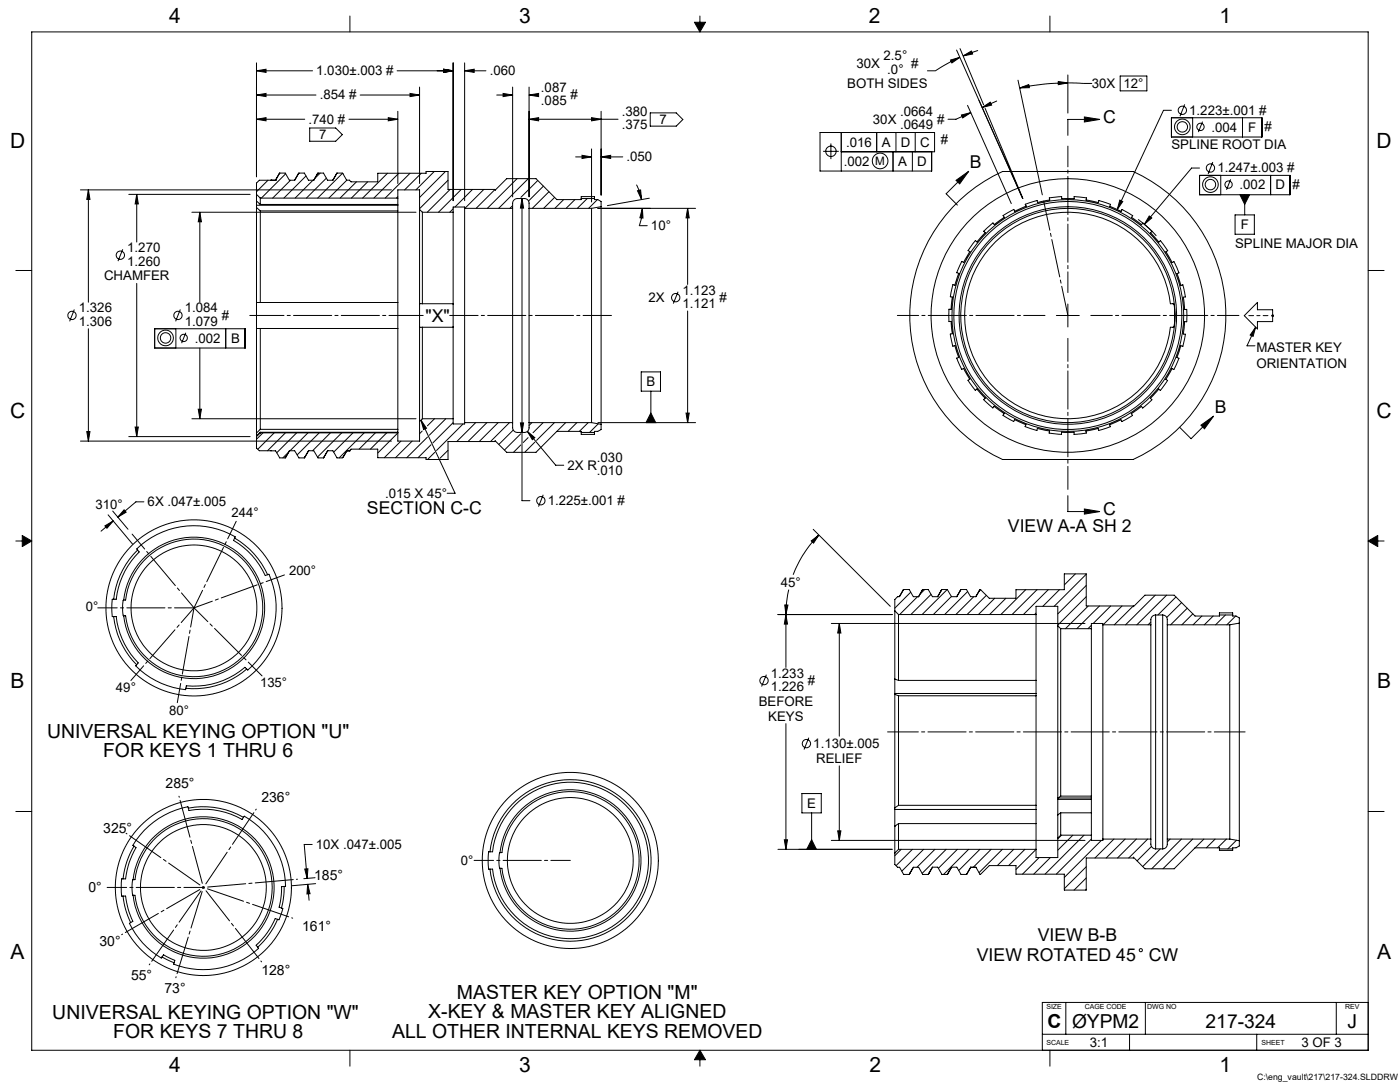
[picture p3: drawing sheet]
<svg xmlns="http://www.w3.org/2000/svg" width="559mm" height="432mm" viewBox="0 0 559 432" stroke-linecap="round" stroke-linejoin="round" font-family="sans-serif">
<g fill="none" stroke="#000" stroke-width=".4">
<path d="M12.7 12.7h533.4v406.4h-533.4zM139.7 6.4v6.3M277.2 8.9h4.4l-2.2 3.8zM279.4 6.4v2.5M381.8 20l26.5 59.2-15.1-35.9M383.2 19.4l9.4 22.4M419.1 6.4v6.3M102.4 28.3h22.3M102.4 25.1v45.4M102.4 37.9h23.7M102.4 37.9l3.8-.6v1.3zM102.4 28.3l3.8-.7v1.3z"/>
<path d="M143.8 37.9h23.7M158.5 28.3h22.4M163.7 37.3l3.8 .6-3.8 .7zM167.5 34.7v38.5M177.1 27.6l3.8 .7-3.8 .6zM180.9 25.1v55M185.5 28.3h8.5M185.5 25.1v55M185.5 28.3l3.8-.7v1.3zM198.3 37.9h6.3M200.8 37.3l3.8 .6-3.8 .7zM204.6 34.7v43.9"/>
<path d="M211.2 37.9h3.3M211.2 34.7v43.8M211.2 37.9l3.8-.6v1.3zM379.4 24l3.7-1.1-3.2 2.2zM383.1 22.9l-5.5 2.8-4.3 2.6h-3.1M384.4 22.3l3.3-1.9 .5 1.2zM390.4 20.1l-6 2.2M406.3 32l9.7 45.8M407 35.1l3.6-1.3 .2 1.2zM422.4 32.5l3.8 .6-3.8 .7zM426.2 33.1l-9.6 .5-9.6 1.5M426.2 33.1l9.6 .2"/>
<path d="M426.2 29.9v15.2M447.1 30.3h10.7v6h-10.7zM102.4 47.6h19.2M102.4 47.6l3.8-.6v1.2zM123.6 51.1h10.4l2.6 2.6-2.6 2.7h-10.4zM139.3 47.6h19.5M155 47l3.8 .6-3.8 .6zM158.8 44.4v28.8M211.2 47.6h35.5M211.2 47.6l3.8-.6v1.2zM236.1 59.4v21.2M236.1 47l3.8 .6-3.8 .6z"/>
<path d="M239.9 44.4v33.5M259.5 45h10.4l2.7 2.7-2.7 2.6h-10.4zM331.6 57.3v6.2M335.8 52.9v15.4M349.9 52.9v7.7M357.6 52.9v7.7M365.3 52.9v7.7M383.8 45.9l3.7-1-3.3 2.2zM386.2 42.1l17.4 39.1M387.5 44.9l-5.9 2.7h-3.2M392 42.9l3.3-2.1 .5 1.1zM397.8 40.3l-5.8 2.6"/>
<path d="M432.8 46.7l6.1 1-6.1 1zM438.9 47.7h-12.7v6.3M467.6 44h-3.2l-18.5 39.6M467.6 47h36.1v7.7h-36.1zM472.9 41.7l-1.9 4.7M476 47v7.7M480 48.5l-1.7 4.2M495.9 47v7.7M32.1 75.8h124.1M35.3 75.8v44.8M35.3 75.8l.6 3.8h-1.3zM51.4 77.6h48.4"/>
<path d="M54.6 77.6v19M54.6 77.6l.6 3.8h-1.3zM102.4 77.6v2.6M102.4 77.6l1.5 1.5M103.9 79.1v2.5M103.9 79.1h54.9M107 71.9l-4.6 4.6M108.1 71.9h1.9M108.2 71.9h-4.7l-1.1 1.2v4.5M108.2 71.9h.1M110 71.9h.1M111.5 69.1l-1.6 2.8"/>
<path d="M111.7 69.1h2.1l1.7 2.8h2.1l1.7-2.8M111.7 69.1l-1.7 2.8M111.7 69.1l-.2 .2M114 69.4l-9.7 9.7M116 71.9l-7.2 7.2M119 69.5l-1.4 2.4M119.3 69.1l-.3 .5M119.3 69.1h2.2l1.6 2.8h2.1M122.1 70.2l-8.8 8.9M124.9 71.9l-7.1 7.2M126.6 69.5l-1.4 2.4M126.9 69.1l-.3 .5"/>
<path d="M126.9 69.1l-1.7 2.8M126.9 69.1h2.2l1.6 2.8h2.2M127.8 69.1l-2.1 2.1M130.3 71.1l-8 8M134.2 69.5l-1.4 2.4M134.5 69.1h2.1l1.8 2.8M134.5 69.1l-.3 .5M134.5 69.1l-1.6 2.8M136.7 69.1l-9.9 10M138.4 71.9h1.1l.6 .7h10.7v-3.5h19.3v-.7h8.7v7.2h18.8v.3l4.6-4.6h11.7l8.3 8.4h9.8v-1.2h5.3v1.2h1.3l1.3 .7v2.1M138.4 71.9l-7.1 7.2M142.3 72.6l-6.6 6.5"/>
<path d="M146.8 72.6l-6.5 6.5M154.7 69.1l-10 10M158.8 79.1v2.5M158.8 79.1v-3.3h8.7v7.8M158.8 78.5l-.6 .6M159.2 69.1l-10 10M163.7 69.1l-10 10M168.1 69.1l-6.6 6.7M173.3 68.4l-7.3 7.4M177.8 68.4l-10.3 10.4M178.8 71.9l-11.3 11.4M179.6 75.6l-9.1 9.1"/>
<path d="M184.1 75.6l-9.1 9.1M188.6 75.6l-7 7M193.1 75.6l-7.5 7.5M197.6 75.6l-7.6 7.5M206.4 71.3l-11.9 11.8M208.4 79.2v120.6h3.1M208.4 79.2l.6 3.8h-1.3zM210.9 71.3l-11.9 11.8M214.6 72l-6.7 6.7M216.9 74.3l-5.9 5.9M219.1 76.5l-6.6 6.6M221.4 78.8l-4.4 4.3"/>
<path d="M225 79.7l-3.5 3.4M229.5 79.7l-3.5 3.4M229.8 62.6h6.3M232 79.2h5.3M232.3 62l3.8 .6-3.8 .7zM234.4 79.2l-4 3.9M238.4 79.7l-3.5 3.4M239.9 62.6h8.7M239.9 62.6l3.8-.6v1.3zM254 73.7l1.4 3.2 .7 2.8M254.5 76.1l1.2-.3 .4 3.9zM259.2 79.1l-16.8 3"/>
<path d="M328.5 60.4h6.3M335.8 60.6h37.2v-7.7h-45.7v15.4h44.6v-7.7M356.4 60.6v7.7M364.2 60.6v7.7M381.6 72l5-3.6-3.6 5zM386.6 68.4l-9 8.9 4.5 4.5M447 79.9l1.1 .5-2.2 3.2zM478.8 67.1h-3.2l-18.8 22.4M478.8 70h36.1v7.7h-36.1zM484.1 64.7l-1.9 4.7M487.3 70v7.7M491.2 71.6l-1.7 4.1"/>
<path d="M494.9 77.7h3.9l-2 3.9zM496.8 77.7v8.1M507.2 70v7.7M49 99.5l-1.9 4.7M76.6 84.7h89.5M79.8 84.7v35.9M79.8 84.7l.6 3.8h-1.3zM102.4 80.2v1.7M102.4 82.8v37.9M102.4 81.9v.9M102.4 80.2l1.5 1.4M102.4 81.9h56.4"/>
<path d="M102.4 82.8l1.5 1.4M103.9 84.2v36.5M103.9 81.6h54.9M103.9 84.2h54.9M158.8 84.2v36.5M158.8 81.6v2.6M167.5 83.6v37.6M167.5 83.6l1.1 1.1M168.6 84.7v36.5M168.6 84.7h12.3M180.9 84.7v36.5M180.9 83.3l-1.4 1.4"/>
<path d="M185.5 83.1v85.6M185.5 83.1v-.5h-4.6v2.1M185.5 83.1h19.1M204.6 83.1v-2a1.93 1.93 0 0 1 1.9-1.9h2.8a1.81 1.81 0 0 1 1.9 1.9v2M204.6 83.1v85.6M204.6 82.1l-1.1 1M211.2 83.1v85.6M211.2 83.1h24.9M236.1 83.1v85.6M238.7 83.1h38.9M239.9 82.5v86.8M239.9 82.5l-3.8 .6"/>
<path d="M256.4 83.1l.2 3.9-1.2-.1zM256.4 83.1l-.5 4.5-.7 2.5h3.1M274.5 83.1v30.4M274.5 83.1l.6 3.9h-1.3zM380.2 82.8a63.2 63.2 0 0 1 20-14.4h52.1a63.1 63.1 0 0 1 37 57.5 63.1 63.1 0 0 1-37 57.5h-52.1a63.1 63.1 0 0 1-20-100.6zM392.6 92.3l3.7-3.3 .5 .6 4.1-2.9-.5-.7 .5-.3 3.8-2.1 .3 .7 4.6-2-.4-.8 4.7-1.5 .2 .8 4.9-1-.2-.8 .7-.1 4.3-.4v.8h4.9v-.8l5 .5-.2 .8 4.9 1.1 .2-.9 4.7 1.6-.4 .7 4.6 2 .3-.7 4.3 2.5-.5 .6 4 3 .5-.7 3.7 3.3-.6 .6 3.4 3.7 .6-.6 1.1 1.5 1.8 2.5-.8 .5 2.6 4.3 .7-.4 1.3 2.8 .7 1.7-.8 .3 1.5 4.7 .8-.2 .7 3 .3 1.8-.8 .1 .5 4.9h.9v3.1v1.8l-.9-.1-.5 5 .8 .1-.3 1.8-.7 3-.8-.2-1.5 4.7 .8 .3-.7 1.7-1.4 2.8-.7-.4-2.5 4.3 .8 .4-3 4-.6-.5-3.3 3.7 .6 .5-.4 .5-3.3 2.8-.5-.6-4 2.9 .4 .7-.4 .3-3.8 2.1-.4-.7-4.5 2 .3 .8-.6 .2-4.1 1.3-.2-.8-4.9 1 .2 .8-.6 .1-4.3 .5v-.9h-5v.9l-5-.6 .2-.8-4.8-1-.2 .8-4.7-1.5 .3-.8-4.5-2-.4 .7-4.3-2.5 .5-.6-4-3-.5 .7-3.7-3.3 .6-.6-3.3-3.7-.6 .6-2.3-3-.6-1 .7-.5-2.5-4.3-.7 .4-1.6-3.3-.5-1.2 .9-.2-1.6-4.8-.8 .3-.8-3.7-.2-1.2 .8-.1-.5-4.9h-.8l-.1-3.1 .1-1.8 .8 .1 .5-5-.8-.1 .3-1.8 .7-3 .8 .2 1.6-4.7-.8-.3 .2-.5 1.8-4 .7 .4 2.5-4.3-.7-.4 2.9-4 .6 .6 3.4-3.7zM397.4 96.4a41.2 41.2 0 0 1 42.6-9.3 41.2 41.2 0 0 1 27.1 34.1h1.2a17.7 17.7 0 0 1 0 9.4h-1.2a41.2 41.2 0 0 1-59 32.3 41.2 41.2 0 0 1-10.7-66.5zM454.3 87.6l4.5 3.7 2.7 2.8M458.7 86.2l1 .8-2.9 2.5zM493 85.8h7.7v7.7h-7.7zM6.3 107.9h6.4M54.6 113.1v61.1"/>
<path d="M270.7 116.4l-2 4.7M546.1 107.9h6.3M29.7 123.5l-1.9 4.7M35.3 131.2v44.8M61.7 131.2h36.1v7.7h-36.1zM70.2 131.2v7.7M72 123.5l-1.9 4.7M74.2 132.8l-1.7 4.1M79.8 138.9v28.2M90.1 131.2v7.7M102.4 131.1h1.5M102.4 131.1v41.7"/>
<path d="M102.4 120.7h1.5M102.4 120.7v10.4M103.9 131.1v40.2M103.9 131.1h54.9M103.9 120.7h54.9M158.8 131.1v40.2M158.8 120.7v10.4M167.5 130.6v37.6M167.5 121.2v9.4M167.5 130.6h13.4M167.5 121.2h13.4M168.6 130.6v36.5"/>
<path d="M180.9 130.6v36.5M180.9 121.2v9.4M274.5 124.1v44.6M421.6 125.9h9.2M426.2 121.3v9.2M501.2 130.5l-1 3.7-1.2-.5zM501.2 130.5l-3.5 7.5h3.2M501.9 120.7v2.9h6.1v4.7h-6.1v3l-5.3-5.3zM507.5 126h1M507.6 125.6l.7 .7M508.3 125.6l-.7 .7M255.9 148.4h7.7v7.7h-7.7z"/>
<path d="M259.8 156.1v12.6M32.1 176h124.1M34.6 172.2h1.3l-.6 3.8zM51.4 174.2h48.4M53.9 170.4h1.3l-.6 3.8zM76.6 167.1h89.5M79.1 163.3h1.3l-.6 3.8zM102.4 174.2v4.6l1.1 1.1h6.5l1.7 2.8h2.1M102.4 174v.2M102.4 172.8v1.2M102.4 173.8h.2M103.9 172.5v.3"/>
<path d="M103.9 172.5h54.9M103.9 172.8l-1.5 1.4M103.9 172.8h54.9M103.9 172.5l-1.5 1.5M103.9 171.3l-1.5 1.5M103.9 171.3h54.9M105 172.8l-2.6 2.5M108.2 179.9h.1M109.4 172.8l-6.5 6.5M113.9 172.8l-7.1 7.1M115.6 179.9l-1.4 2.4M118.4 172.8l-7.9 7.9"/>
<path d="M122.9 172.8l-7.1 7.1M123.3 179.7l-1.5 2.6M127.4 172.8l-8.8 8.7M130.9 179.7l-1.5 2.6M131.9 172.8l-7.1 7.1M136.4 172.8l-9.7 9.6M138.4 179.9l-1.5 2.6M138.4 179.9h1.1M138.5 179.9l-1.6 2.6M139.5 179.9h.1M140.9 172.8l-7.7 7.6M145.3 172.8l-9.9 9.9"/>
<path d="M149.8 172.8l-6.5 6.4M154.3 172.8l-6.5 6.4M158.8 172.5v.3M158.8 171.3v1.2M158.8 172.8l-8 8M160 176l-6.6 6.7M164.5 176l-6.6 6.7M167.5 168.2v7.8h-8.7v-3.2M168 167.7l13.6 29.1h-3.1M168 167.7l2.2 3.2-1.1 .5zM168.5 172l-1 1.1M168.6 167.1h12.3"/>
<path d="M168.6 167.1l-1.1 1.1M170.6 174.4l-8.3 8.3M172 177.5l-5.1 5.2M173.4 167.1l-2.8 2.8M177.9 167.1l-6.5 6.6M178.8 179.7l-3.2 3.1M180.9 167.1v2.1h4.6v-.5M180.9 168.7l-8.1 8M184.8 169.2l-10.6 10.6M185.5 168.7h19.1M189.9 168.7l-7.6 7.5M194.3 168.7l-7.5 7.5"/>
<path d="M198.8 168.7l-7.5 7.5M203.3 168.7l-7.5 7.5M204.6 168.7v2a1.93 1.93 0 0 0 1.9 1.9h2.8a1.81 1.81 0 0 0 1.9-1.9v-2M204.9 171.6l-5.8 5.8M207.7 168.8h1.3l-.6 3.8zM207.9 173.1l-6.5 6.5M207.9 177.6l-2.9 2.9M210.5 172.2l11.3 13.5h3.2M210.5 172.2l3 2.5-1 .8zM210.8 174.7l-2 1.9M211.2 168.7h24.9M212.3 168.7l-1.1 1.1"/>
<path d="M213.5 176.5l-4.1 4M216.8 168.7l-4 4M221.3 168.7l-7.1 7.1M225.8 168.7l-11.9 11.8h-11.7l-4.6-4.6v.3h-18.8v7.2h-8.7v-.7h-19.3v-3.5h-10.7l-.6 .7M230.3 168.7l-3.5 3.5M232 172.6h5.3M234.8 168.7l-3.6 3.5M236.1 168.7l3.8 .6M238.7 168.7h38.9M238.8 169.1l-3.5 3.5M239.9 169.3v2.1l-1.3 .8h-1.3v1.2h-5.3v-1.2h-9.8M259.8 164.8l1.9 3.9h-3.9z"/>
<path d="M273.8 164.9h1.3l-.6 3.8zM479.4 169.7l5-3.6-3.6 5zM484.4 166.1l-9 9-4.5-4.5M113.8 182.7l1.7-2.8h2.1l1.7 2.8h2.2M114.2 182.2l-.4 .5M115.1 180.5l-2.2 2.2M121.5 182.7l1.6-2.8h2.1l1.7 2.8h2.2M121.8 182.2l-.3 .5M129.4 182.2l-.3 .5M136.9 182.5l-.3 .2h-2.1l-1.6-2.8h-2.2l-1.6 2.8M173.5 180.6l-2.8 2.8M216.8 197.4l-1.9 4.8"/>
<path d="M426.2 197.8v6.4h12.7M6.3 215.9h2.6M8.9 213.7l3.8 2.2-3.8 2.2zM41.9 209.9l3.3-2-2.5 2.9zM43.1 205.5l9.8 11.6M45 203.9l6.1 7.3M45.2 207.9l-4.9 4.1M49.5 203.4l.8 1-3.3 2zM54.9 219.5l.7 .8a31.2 31.2 0 0 0-9.2 18.8h-1.6l-.2 2.6 .2 4.4h1.6a31.3 31.3 0 0 0 8.8 18.4l-.7 .8M54.9 219.5a32.4 32.4 0 0 0-9.5 19.6M54.9 219.5l-.3-.4a32.8 32.8 0 0 1 39.3-4.9l-.7 1.5a31.3 31.3 0 0 1 12.7 14l.9-.4M57.4 200.3h-3.1l-7.3 6.1"/>
<path d="M93.7 214.7a32.2 32.2 0 0 1 13.1 14.6M323.8 215.9l3-2.4-2.1 3.2zM324.6 211.2l30.8 30.8M326.8 213.5a45.9 45.9 0 0 0-10.2 15.9M432.8 203.1l6.1 1.1-6.1 1zM546.1 215.9l3.8-2.2v4.4zM549.9 215.9h2.5M49.4 239.5a28.2 28.2 0 0 1 43-20.8 28.2 28.2 0 0 1 0 47.8 28.2 28.2 0 0 1-43-20.8M49.4 239.5h-.1a12.6 12.6 0 0 0 0 6.2h.1M49.4 239.5h.7a27.5 27.5 0 0 1 41.9-20.1 27.5 27.5 0 0 1 0 46.4 27.5 27.5 0 0 1-41.9-20.1h-.7M106.8 229.3l.6-.1a32.9 32.9 0 0 1-8.5 38.2l-.4-.4M314.8 235.3l-.8 4.9-.3 5.1"/>
<path d="M358.3 238.1h.7M358.3 238.1l-1.1 1.2v4.5M358.3 238.1h.8M360.5 235.3l-1.5 2.8M360.7 235.3h2.2l1.7 2.8h2.1l1.6-2.8M360.7 235.3l-1.6 2.8M360.7 235.3l-.2 .2M363.5 236.3l-6.3 6.4M366.2 238.1l-7.1 7.2M368 235.7l-1.4 2.5M368.3 235.3h2.2l1.7 2.8h2.1l1.7-2.8M368.3 235.3l-.3 .5"/>
<path d="M369.1 235.3l-1.8 1.8M371.6 237.2l-8 8.1M375.6 235.7l-1.4 2.4M376 235.3l-.4 .5M376 235.3h2.1M378.1 235.3l-10 10M378.1 235.3l1.7 2.8h2.1M379.7 238.1l-7.2 7.2M383.3 235.7l-1.5 2.4M383.6 235.3l-.3 .5M383.6 235.3h2.2l1.6 2.8h2.1l1.7-2.8M383.6 235.3l-1.7 2.8"/>
<path d="M386.2 236.1l-9.2 9.2M388.7 238.1l-7.2 7.2M390.9 235.7l-1.4 2.4M391.2 235.3l-.3 .5M391.2 235.3l3.7 3.5h10.6v-3.5h19.3v-6.3h8.8v12.8h18.8v.3l4.6-4.6h11.7l8.3 8.4h9.7v-1.3h5.3v1.3h1.4l1.3 .7v2.1M391.4 235.3l-.7 .8M393.7 237.6l-7.7 7.7M397 238.8l-6.5 6.5M401.5 238.8l-6.5 6.5M409.4 235.3l-9.9 10M413.9 235.3l-9.9 10M418.4 235.3l-9.9 10"/>
<path d="M422.9 235.3l-6.7 6.7M429.2 229l-4.4 4.4M433.6 229.2l-12.8 12.8M433.6 233.6l-11.4 11.4M433.6 238.1l-11.4 11.4M461.1 237.5l-11.8 11.8M465.6 237.5l-11.8 11.8M469.4 238.2l-7.2 7.2M45.4 246.1a32.1 32.1 0 0 0 9.1 19.2M310.5 245.3h45.6M313.2 241.4l1.3 .1-.8 3.8zM313.7 245.3v21"/>
<path d="M313.7 245.3l.6 3.8h-1.2zM331.8 248.8h101.3M335 248.8v45M335 248.8l.6 3.8h-1.2zM357.2 243.8v27.2M357.2 243.8l1.4 1.5M358.6 245.3v26.2M358.6 245.3h54.9M413.5 244.7l-.5 .6M413.5 245.3v26.2M413.5 245.3v-3.3h8.7v7.8M422.2 249.8v68.8"/>
<path d="M422.2 249.8l1.2 1.1M423.4 250.9v66.8M423.4 250.9h12.2M434.4 241.8l-9.1 9.1M435.6 249.6l-1.3 1.3M435.6 250.9v66.8M438.9 241.8l-9.1 9.1M440.2 249.3v85.6M440.2 249.3v-.5h-4.6v2.1M440.2 249.3h19.2M443.3 241.8l-6.9 7M447.9 241.8l-7.6 7.5"/>
<path d="M452.3 241.8l-7.5 7.5M459.4 248.2l-1.1 1.1M459.4 249.3v85.6M461.3 245.4v93.4M461.3 245.4a1.93 1.93 0 0 0-1.9 1.9v2M461.3 245.4h2.8M464.1 245.4a1.81 1.81 0 0 1 1.8 1.9v2M464.1 245.4v93.4M465.9 249.3v85.6M465.9 249.3h25M471.6 240.5l-5.9 5.9M473.9 242.7l-6.6 6.6"/>
<path d="M476.1 245l-4.4 4.3M479.7 245.9l-3.5 3.4M484.2 245.9l-3.5 3.4M486.7 245.4h5.3M489.1 245.4l-3.9 3.9M490.9 249.3v85.6M493.2 245.9l-3.5 3.4M494.7 248.7v86.8M494.7 248.7l-3.8 .6M54.5 265.3l-.3 .4a33 33 0 0 0 19.9 9.5l.1-.5M98.5 267a32.1 32.1 0 0 1-24.3 7.7M98.5 267l-.7-.7a31.3 31.3 0 0 1-23.4 7.4l-.2 1"/>
<path d="M305.9 269.2l-1.9 4.8M357.2 277.1v45.3M357.2 271v5.8M357.2 276.8v.3M357.2 271l1.4 .5M357.2 277.1l1.4 .6M357.2 276.8h56.3M358.6 277.7v43.7M358.6 271.5h54.9M358.6 277.7h54.9M413.5 277.7v43.7M413.5 271.5v5.3"/>
<path d="M413.5 276.8v.9M313.7 288.8v50.1M322.8 294.4l-1.9 4.7M320.1 316.7h7.7v7.7h-7.7zM335 305.6v29.8M422.2 319v6.2M422.2 318.6v.4M422.2 319h13.4M422.3 318.5l-.1 .1M422.3 318.5h13.3M423.4 317.7l-1.1 .8M423.4 317.7h12.2"/>
<path d="M435.6 319v5.4M435.6 318.5v.5M435.6 317.7v.8M6.3 323.8h6.4M53.5 337.7a32.1 32.1 0 0 0-4.4 13M53.5 337.7l.8 .6a30.8 30.8 0 0 0-4.2 12.4h-1.6l-.1 3.5 .1 3.4h1.6a31.2 31.2 0 0 0 2.9 10.1l-.9 .5M75.2 322.5a32.2 32.2 0 0 1 22 3.7M75.2 322.5l.2 1a31.2 31.2 0 0 1 21.2 3.5l.6-.8M75.2 322.5l-.2-.6a32.8 32.8 0 0 0-22 15.5l.5 .3M97.2 326.2l.3-.5a32.9 32.9 0 0 1 16.5 28l-.6 .1M124.6 337h-3.2l1.2 13.6M195.6 339.9a32.2 32.2 0 0 1 49.1-23.8 32.2 32.2 0 0 1 0 54.6 32.2 32.2 0 0 1-49.1-23.8"/>
<path d="M205.5 321.3a31.2 31.2 0 0 1 48.6 5.4 31.2 31.2 0 0 1-16.1 46.1 31.2 31.2 0 0 1-41.4-25.9h-1.6l-.2-2.7 .2-4.3h1.6a31.4 31.4 0 0 1 8.9-18.6zM310.5 338.9h45.6M313.1 335.1h1.2l-.6 3.8zM324 335.1l1.9 3.8h-3.9zM324 324.4v14.5M331.8 335.4h101.3M334.4 331.6h1.2l-.6 3.8zM357.2 323v6.8M357.2 322.4v.6M357.2 323h56.3M358.6 328.7l-1.4 1v10.7M358.6 328.7v10.2"/>
<path d="M358.6 321.4l-1.4 1M358.6 338.9h54.9M358.6 338.9l-1.4 1.5M358.6 328.7h54.9M358.6 321.4h54.9M359.7 338.9l-2.5 2.6M364.2 338.9l-6.6 6.6M368.7 338.9l-8.8 8.8M373.2 338.9l-7.2 7.2M377.6 338.9l-9.5 9.6M382.1 338.9l-7.6 7.6M386.6 338.9l-10 10.1"/>
<path d="M391.1 338.9l-8.4 8.5M395.6 338.9l-7.1 7.2M400.1 338.9l-9.3 9.4M404.6 338.9l-6.5 6.5M409.1 338.9l-6.5 6.5M413.5 339l-8 8M413.5 328.7v10.2M413.5 323v5.7M413.5 321.4v1.6M422.2 325.2v9.3M422.2 334.5v7.7h-8.7v-3.3M422.2 325.2h.1"/>
<path d="M423.4 324.4v8.9M423.4 324.4h12.2M423.4 333.3l-1.2 1.2M423.4 333.3h12.2M423.4 324.4l-1.2 .8M423.7 333.3l-1.5 1.5M428.2 333.3l-6 6M432.7 333.3l-15.6 15.6M435.6 334.9l-14 14M435.6 324.4v8.9M435.6 333.3v2.1h4.6v-.5M439.6 335.4l-14.8 14.8"/>
<path d="M440.2 334.9h19.2M444.6 334.9l-7.5 7.5M449.1 334.9l-7.6 7.5M453.6 334.9l-7.5 7.5M458.1 334.9l-7.6 7.5M459.4 334.9v2a1.93 1.93 0 0 0 1.9 1.9M459.6 337.8l-5.8 5.8M461.3 338.8h2.8M463.1 338.8l-7 7M465.9 334.9v2a1.81 1.81 0 0 1-1.8 1.9M465.9 334.9h25M467 334.9l-1.1 1.1"/>
<path d="M471.6 334.9l-11.9 11.8M476 334.9l-11.8 11.8M480.5 334.9l-11.8 11.8h-11.7l-4.6-4.6v.3h-18.8v12.8h-8.8v-6.3h-19.3v-3.5h-10.6l-3.7 3.6-1.7-2.9M485 334.9l-3.5 3.4M486.7 338.8h5.3M489.5 334.9l-3.5 3.4M490.9 334.9l3.8 .6M493.5 335.3l-3.4 3.5M494.7 335.5v2.1l-1.3 .7h-1.4v1.1h-5.3v-1.1h-9.7M546.1 323.8h6.3M49.1 357.6a31.8 31.8 0 0 0 3 10.6M53.1 351a28.2 28.2 0 0 1 43.1-20.7 28.2 28.2 0 0 1 0 47.8 28.2 28.2 0 0 1-43.1-20.8"/>
<path d="M53.1 351a12.4 12.4 0 0 0 0 6.3M53.1 351h.8a27.5 27.5 0 0 1 41.9-20.1 27.5 27.5 0 0 1 0 46.5 27.5 27.5 0 0 1-41.9-20.1h-.8M113.4 353.8h-1l-.2 4.2-.8 4.1 1.5 .4-.2 .6-1.4 4-1.4-.5a30.8 30.8 0 0 1-7.7 10.6l.7 .8M113.4 353.8l-.1 3.2-.9 5.4M121.6 346.8l1.3-.1-.3 3.9zM122.8 352.9l1 3.8-1.3 .1zM122.8 352.9l.6 6.4M125.8 350.3l-4.6 .4M126 352.6l-9.5 .9M199.6 340.3a28.2 28.2 0 0 1 43-20.8 28.2 28.2 0 0 1 0 47.8 28.2 28.2 0 0 1-43-20.8M199.6 340.3h.7a27.5 27.5 0 0 1 42-20.2 27.5 27.5 0 0 1 0 46.5 27.5 27.5 0 0 1-42-20.1h-.7M199.6 340.3h-.1a12.6 12.6 0 0 0 0 6.2h.1"/>
<path d="M357.2 340.4v4.6l1.1 1.1h.8l1.6 2.9h2.2M362.9 349l1.7-2.9h2.1l1.6 2.9h2.2M363.2 348.4l-.3 .6M364.6 346.1l-1.4 2.4M370.8 348.4l-.3 .6M372.2 346.1h2.1l1.7 2.9h2.1M372.2 346.1l-1.7 2.9M372.2 346.1l-1.4 2.4M378.1 349l1.7-2.9h2.1l1.7 2.9h2.2M378.5 348.4l-.4 .6M379.9 346l-1.5 2.5M385.9 348.7l-.1 .3"/>
<path d="M386 348.6l-.4 .4M387.4 346.1h2.1M387.4 346.1l-1.6 2.9M387.4 346.1h.1M387.5 346.1l-1.6 2.7M414.8 342.2l-6.7 6.7M419.2 342.2l-6.6 6.7M433.6 345.9l-8.8 8.7M433.6 350.4l-4.9 4.8M433.6 354.9l-.4 .3M52.1 368.2l-.5 .3a32.4 32.4 0 0 0 12.8 13.8l.3-.4M102.9 378l.3 .5a32.8 32.8 0 0 1-33.9 6.3l.2-.6"/>
<path d="M110.8 366.9a32.9 32.9 0 0 1-7.9 11.1M64.7 381.9l4.8 2.3M64.7 381.9l.6-.9 4.5 2.3-.3 .9M139.7 419.1v6.4M279.4 419.1l2.2 3.8h-4.4zM416 412.7h130.1M419.1 419.1v6.4M425.4 400v12.7M450.9 412.7v6.4M457.2 400v12.7M501.6 412.7v6.4M533.4 400v12.7"/>
<path d="M546.1 400h-130.1v19.1M279.4 422.9v2.6"/>
<circle cx="471.9" cy="50.6" r="2.07"/>
<circle cx="471.9" cy="50.6" r="3.1"/>
<circle cx="471.9" cy="44" r="1.66"/>
<circle cx="479.2" cy="50.6" r="1.45"/>
<circle cx="331.7" cy="60.4" r="2.07"/>
<circle cx="351.3" cy="64.2" r="3.1"/>
<circle cx="483.1" cy="73.7" r="2.08"/>
<circle cx="483.1" cy="67" r="1.65"/>
<circle cx="483.1" cy="73.7" r="3.1"/>
<circle cx="490.4" cy="73.7" r="1.46"/>
<circle cx="48" cy="101.8" r="1.67"/>
<circle cx="269.7" cy="118.8" r="1.66"/>
<circle cx="28.7" cy="125.9" r="1.66"/>
<circle cx="66.1" cy="134.9" r="2.08"/>
<circle cx="66.1" cy="134.8" r="3.1"/>
<circle cx="71" cy="125.9" r="1.65"/>
<circle cx="73.3" cy="134.9" r="1.46"/>
<circle cx="426.2" cy="125.9" r="42.8"/>
<circle cx="426.2" cy="125.9" r="46.3"/>
<circle cx="426.2" cy="125.9" r="45.5"/>
<circle cx="426.2" cy="125.9" r="43.4"/>
<circle cx="426.2" cy="125.9" r="54.6"/>
<circle cx="215.9" cy="199.8" r="1.66"/>
<circle cx="77.4" cy="242.6" r="25.1"/>
<circle cx="77.4" cy="242.6" r="35.1"/>
<circle cx="305" cy="271.6" r="1.65"/>
<circle cx="321.9" cy="296.8" r="1.65"/>
<circle cx="81.2" cy="354.2" r="35.1"/>
<circle cx="81.2" cy="354.2" r="25.1"/>
<circle cx="227.6" cy="343.4" r="25.1"/>
<circle cx="227.6" cy="343.4" r="35.1"/>
<circle cx="455.3" cy="379.2" r=".63"/>
</g>
<path d="M8.9 213.7v4.4l3.8-2.2zM546.1 215.9l3.8 2.2v-4.4zM277.2 8.9l2.2 3.8 2.2-3.8zM279.4 419.1l-2.2 3.8h4.4z" fill-rule="evenodd" fill="#000"/>
<path d="M426.2 116.7v-58.4" fill="none" stroke="#000" stroke-width=".4" stroke-dasharray="15.2 1.3 1.3 1.3" stroke-dashoffset="7"/>
<path d="M417.1 125.9h-58.9" fill="none" stroke="#000" stroke-width=".4" stroke-dasharray="15.2 1.3 1.3 1.3" stroke-dashoffset="6.7"/>
<path d="M426.2 135v60.3" fill="none" stroke="#000" stroke-width=".4" stroke-dasharray="15.2 1.3 1.3 1.3" stroke-dashoffset="6.1"/>
<path d="M435.4 125.9h59.1" fill="none" stroke="#000" stroke-width=".4" stroke-dasharray="15.2 1.3 1.3 1.3" stroke-dashoffset="6.6"/>
<path d="M426.2 125.9l-9.6-45.7" fill="none" stroke="#000" stroke-width=".4" stroke-dasharray="15.2 1.3 1.3 1.3" stroke-dashoffset="3.3"/>
<path d="M409.6 82.3l-.3-.8" fill="none" stroke="#000" stroke-width=".4" stroke-dasharray="15.2 1.3 1.3 1.3"/>
<path d="M498.5 126h7.6" fill="none" stroke="#000" stroke-width=".4" stroke-dasharray="15.2 1.3 1.3 1.3" stroke-dashoffset="13.3"/>
<path d="M168.9 125.9h-69.2" fill="none" stroke="#000" stroke-width=".4" stroke-dasharray="15.2 1.3 1.3 1.3" stroke-dashoffset="1.6"/>
<path d="M179.5 125.9h64.6" fill="none" stroke="#000" stroke-width=".4" stroke-dasharray="15.2 1.3 1.3 1.3" stroke-dashoffset="3.9"/>
<path d="M497 292.1h-142.7" fill="none" stroke="#000" stroke-width=".4" stroke-dasharray="15.2 1.3 1.3 1.3" stroke-dashoffset="2.9"/>
<path d="M77.4 242.6h-38.4M77.4 242.6l27.2 27.1M77.4 242.6l36.1-13.2M77.4 242.6l-25.2 29M77.4 242.6l-6.6 37.8M77.4 242.6l16.9-34.5M77.4 242.6l-24.7-29.4M227.6 343.4h-38.4" fill="none" stroke="#000" stroke-width=".4" stroke-dasharray="15.2 1.3 1.3 1.3" stroke-dashoffset="7.5"/>
<path d="M81.2 354.2h-38.4" fill="none" stroke="#000" stroke-width=".4" stroke-dasharray="15.2 1.3 1.3 1.3" stroke-dashoffset="7.4"/>
<path d="M81.2 354.2l-11 36M81.2 354.2l23.2 29.7M81.2 354.2l37.5-3.3M81.2 354.2l-32.6 18.8M81.2 354.2l-21.6 30.8M81.2 354.2l35.6 12.2M81.2 354.2l-30.9-21.7M81.2 354.2l21.1-31.3M81.2 354.2l-9.8-36.4" fill="none" stroke="#000" stroke-width=".4" stroke-dasharray="15.2 1.3 1.3 1.3" stroke-dashoffset="-1.7"/>
<g fill="#000">
<path d="M384.4 22.3l3.3-1.9 .5 1.2zM379.4 24l3.7-1.1-3.2 2.2zM422.4 32.5l3.8 .6-3.8 .7zM407 35.1l3.6-1.3 .2 1.2zM49.5 203.4l.8 1-3.3 2zM41.9 209.9l3.3-2-2.5 2.9zM122.8 352.9l1 3.8-1.3 .1zM121.6 346.8l1.3-.1-.3 3.9z"/>
<path d="M392 42.9l3.3-2.1 .5 1.1zM383.8 45.9l3.7-1-3.3 2.2zM447 79.9l-1.1 3.7 2.2-3.2zM458.7 86.2l-1.9 3.3 2.9-2.5zM79.8 84.7l.6 3.8h-1.3zM79.1 163.3h1.3l-.6 3.8zM53.9 170.4h1.3l-.6 3.8zM54.6 77.6l.6 3.8h-1.3zM35.3 75.8l.6 3.8h-1.3zM34.6 172.2h1.3l-.6 3.8zM102.4 47.6l3.8-.6v1.2zM155 47l3.8 .6-3.8 .6zM102.4 37.9l3.8-.6v1.3zM163.7 37.3l3.8 .6-3.8 .7zM102.4 28.3l3.8-.7v1.3zM177.1 27.6l3.8 .7-3.8 .6zM185.5 28.3l3.8-.7v1.3zM177.1 27.6l3.8 .7-3.8 .6zM200.8 37.3l3.8 .6-3.8 .7zM211.2 37.9l3.8-.6v1.3zM211.2 47.6l3.8-.6v1.2zM236.1 47l3.8 .6-3.8 .6zM239.9 62.6l3.8-.6v1.3zM232.3 62l3.8 .6-3.8 .7zM256.4 83.1l.2 3.9-1.2-.1zM254.5 76.1l1.2-.3 .4 3.9zM274.5 83.1l.6 3.9h-1.3zM273.8 164.9h1.3l-.6 3.8zM207.7 168.8h1.3l-.6 3.8zM208.4 79.2l.6 3.8h-1.3zM210.5 172.2l2 3.3 1-.8zM168 167.7l2.2 3.2-1.1 .5zM323.8 215.9l3-2.4-2.1 3.2zM313.2 241.4l1.3 .1-.8 3.8zM313.7 245.3l.6 3.8h-1.2zM313.1 335.1h1.2l-.6 3.8zM335 248.8l.6 3.8h-1.2zM334.4 331.6h1.2l-.6 3.8z"/>
<path d="M432.8 46.7l6.1 1-6.1 1zM432.8 203.1l6.1 1.1-6.1 1z"/>
<path d="M501.2 130.5l-1 3.7-1.2-.5zM494.9 77.7l1.9 3.9 2-3.9zM259.8 164.8l-2 3.9h3.9zM324 335.1l1.9 3.8h-3.9z"/>
<path d="M479.4 169.7l5-3.6-3.6 5zM381.6 72l5-3.6-3.6 5z"/>
</g>
<g font-size="8.4">
<text x="67.5" y="9.3">4</text>
<text x="207.2" y="9.3">3</text>
<text x="346.9" y="9.3">2</text>
<text x="486.8" y="9.3">1</text>
<text x="4" y="58.9">D</text>
<text x="549.4" y="58.9">D</text>
<text x="4" y="166.9">C</text>
<text x="549.4" y="166.9">C</text>
<text x="4.3" y="274.6">B</text>
<text x="549.7" y="274.6">B</text>
<text x="4.3" y="382.6">A</text>
<text x="549.7" y="382.6">A</text>
<text x="67.5" y="428">4</text>
<text x="207.3" y="428">3</text>
<text x="347" y="428">2</text>
<text x="486.8" y="428">1</text>
</g>
<g font-size="7.8">
<text x="18.8" y="294.5">UNIVERSAL KEYING OPTION &quot;U&quot;</text>
<text x="41.2" y="302.2">FOR KEYS 1 THRU 6</text>
<text x="182.4" y="398.6">MASTER KEY OPTION &quot;M&quot;</text>
<text x="20.9" y="406.7">UNIVERSAL KEYING OPTION &quot;W&quot;</text>
<text x="170.9" y="406.4">X-KEY &amp; MASTER KEY ALIGNED</text>
<text x="45.2" y="414.4">FOR KEYS 7 THRU 8</text>
<text x="156.5" y="414.1">ALL OTHER INTERNAL KEYS REMOVED</text>
</g>
<g font-size="7.7">
<text x="418.1" y="410.2">C</text>
<text x="427.9" y="410.2">ØYPM2</text>
<text x="481.2" y="410.2">217-324</text>
<text x="537.8" y="410.2">J</text>
</g>
<g font-size="7.1">
<text x="440.3" y="49.2">C</text>
<text x="387.1" y="67.1">B</text>
<text x="169.9" y="128.3">&quot;X&quot;</text>
<text x="484.8" y="164.8">B</text>
<text x="146.4" y="205">SECTION C-C</text>
<text x="440.3" y="205.7">C</text>
<text x="402.3" y="212.4">VIEW A-A SH 2</text>
<text x="414.2" y="375.4">VIEW B-B</text>
<text x="389.9" y="383.4">VIEW ROTATED 45</text>
<text x="458.5" y="383.4">CW</text>
</g>
<g font-size="5.6">
<text x="66.1" y="314.3">285°</text>
<text x="104.4" y="320">236°</text>
<text x="41.2" y="332.2">325°</text>
<text x="125.4" y="351.2">185°</text>
<text x="35.3" y="356.1">0°</text>
<text x="120.6" y="371.4">161°</text>
<text x="39.7" y="377.6">30°</text>
<text x="104.4" y="389">128°</text>
<text x="52.3" y="391.3">55°</text>
<text x="65.7" y="396.5">73°</text>
</g>
<g font-size="5.3">
<text x="341.8" y="27">30X</text>
<text x="352.7" y="24.1">2.5°</text>
<text x="354.2" y="29.4">.0°</text>
<text x="363.6" y="27">#</text>
<text x="126.2" y="30">1.030±.003 #</text>
<text x="195.5" y="30">.060</text>
<text x="338.2" y="35.3">BOTH SIDES</text>
<text x="435.8" y="35.1">30X</text>
<text x="448.5" y="35.1">12°</text>
<text x="127.6" y="39.7">.854 #</text>
<text x="215.9" y="36.7">.087</text>
<text x="227.7" y="39.6">#</text>
<text x="215.9" y="42">.085</text>
<text x="248.2" y="46.4">.380</text>
<text x="359.3" y="46.4">.0664</text>
<text x="474.7" y="45.8">1.223±.001 #</text>
<text x="123.1" y="49.3">.740 #</text>
<text x="248.2" y="51.7">.375</text>
<text x="263.3" y="49.4">7</text>
<text x="348.4" y="49.3">30X</text>
<text x="359.3" y="51.7">.0649</text>
<text x="374" y="49.3">#</text>
<text x="483.6" y="52.6">.004</text>
<text x="498.2" y="52.6">F</text>
<text x="504.8" y="52.4">#</text>
<text x="127.3" y="55.4">7</text>
<text x="337.7" y="58.5">.016</text>
<text x="352" y="58.5">A</text>
<text x="359.6" y="58.5">D</text>
<text x="367.3" y="58.5">C</text>
<text x="375.5" y="57.6">#</text>
<text x="467.6" y="59.4">SPLINE ROOT DIA</text>
<text x="250" y="64.4">.050</text>
<text x="336.8" y="66.2">.002</text>
<text x="358.6" y="66.2">A</text>
<text x="366.1" y="66.2">D</text>
<text x="485.9" y="68.8">1.247±.003 #</text>
<text x="494.8" y="75.6">.002</text>
<text x="509.1" y="75.6">D</text>
<text x="515.9" y="75.4">#</text>
<text x="259.8" y="91.8">10°</text>
<text x="495.2" y="91.4">F</text>
<text x="50.8" y="100.7">1.270</text>
<text x="493" y="99.1">SPLINE MAJOR DIA</text>
<text x="50.8" y="106">1.260</text>
<text x="41.5" y="111.9">CHAMFER</text>
<text x="272.5" y="117.6">1.123</text>
<text x="31.5" y="124.7">1.326</text>
<text x="73.8" y="124.7">1.084</text>
<text x="258.9" y="120.5">2X</text>
<text x="272.5" y="122.9">1.121</text>
<text x="287.2" y="120.5">#</text>
<text x="31.5" y="130">1.306</text>
<text x="73.8" y="130">1.079</text>
<text x="88.5" y="127.6">#</text>
<text x="77.7" y="136.8">.002</text>
<text x="92.2" y="136.8">B</text>
<text x="501.5" y="140.5">MASTER KEY</text>
<text x="501.5" y="146.8">ORIENTATION</text>
<text x="258" y="154">B</text>
<text x="238.3" y="184.4">.030</text>
<text x="226.5" y="187.4">2X R</text>
<text x="238.3" y="189.7">.010</text>
<text x="58.9" y="202">6X .047±.005</text>
<text x="153.7" y="198.6">.015 X 45°</text>
<text x="218.6" y="201.6">1.225±.001 #</text>
<text x="311.6" y="234.1">45°</text>
<text x="307.7" y="270.4">1.233</text>
<text x="307.7" y="275.7">1.226</text>
<text x="322.4" y="273.4">#</text>
<text x="46.3" y="276.2">49°</text>
<text x="302.8" y="281.7">BEFORE</text>
<text x="306.7" y="287.6">KEYS</text>
<text x="324.6" y="298.5">1.130±.005</text>
<text x="325.8" y="304.4">RELIEF</text>
<text x="322.2" y="322.3">E</text>
<text x="126.1" y="338.8">10X .047±.005</text>
<text x="434.9" y="417.9">3:1</text>
<text x="519.5" y="417.9">3 OF 3</text>
</g>
<g font-size="5.2">
<text x="38.1" y="203">310°</text>
<text x="92.4" y="206.5">244°</text>
<text x="115.4" y="229.4">200°</text>
<text x="34.2" y="243.8">0°</text>
<text x="103.8" y="274.1">135°</text>
<text x="67.5" y="285.4">80°</text>
<text x="184" y="345.1">0°</text>
</g>
<text font-size="4.7" x="349.4" y="65.7">M</text>
<text font-size="3.5" x="501.7" y="431">C:\eng_vault\217\217-324.SLDDRW</text>
<g font-size="2.8">
<text x="417.7" y="402.6">SIZE</text>
<text x="433" y="402.6">CAGE CODE</text>
<text x="457.8" y="402.6">DWG NO</text>
<text x="536.9" y="402.6">REV</text>
<text x="417.7" y="416.9">SCALE</text>
<text x="503.5" y="416.9">SHEET</text>
</g>
</svg>
